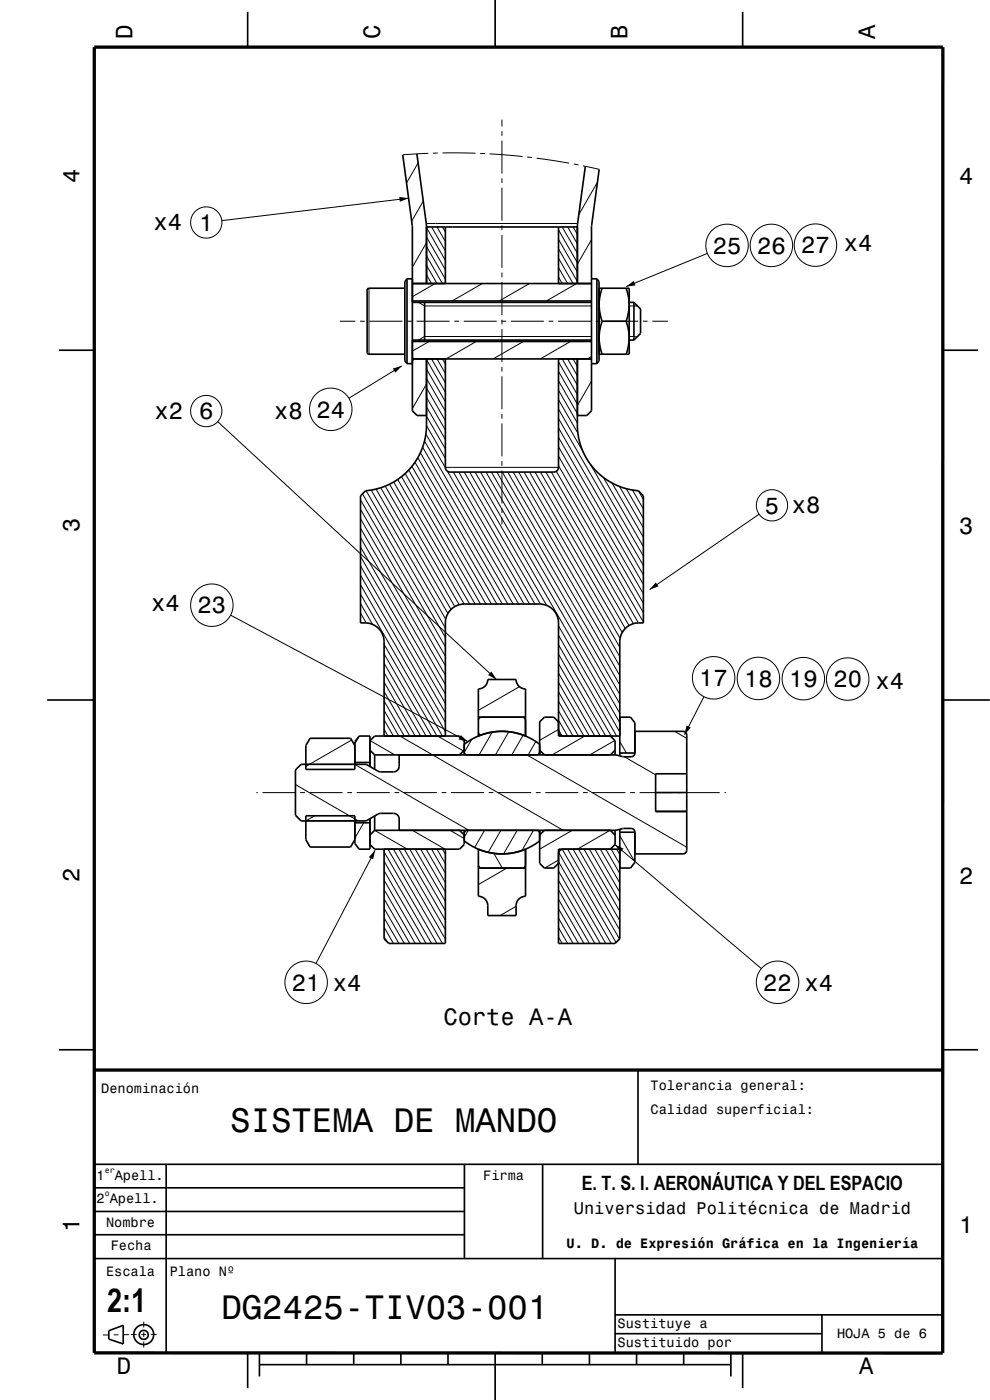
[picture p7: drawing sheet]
<svg xmlns="http://www.w3.org/2000/svg" width="210mm" height="297mm" viewBox="0 0 210 297" stroke-linecap="round" stroke-linejoin="round" font-family="sans-serif">
<g fill="none" stroke="#000" stroke-width=".21">
<path d="M88.7 34.6l-2.5 4.2M90.9 32.5l-5.5 .3M92.9 32.5h-1M93.9 32.4l7 .1M101.9 32.5l1 .1M103.9 32.6l6.9 .6M106.5 25.4v1.4M106.5 27.8v1M106.5 29.8v7M106.5 37.8v1M106.5 39.8v7M111.8 33.3l1 .1"/>
<path d="M113.8 33.6l6.9 1M121.7 34.8l1 .2M123.7 35.2l3.4 .7M126.7 38.7l-3.9 6.8M86.7 42.1l-39.7 4.7M89.8 42.7l-2.5 4.2M90.4 47.4h32.1M90.5 48.3l4 6.9M90.5 50.3l4 6.9M90.5 52.3l4 6.9M90.5 54.3l3.4 5.8M90.5 56.3l2.2 3.8"/>
<path d="M90.5 58.3l1 1.8M90.5 51.5l-3 5.2M91.5 48.1l3 5.1M92.7 48.1l1.8 3.1M93.9 48.1l.6 1.1M106.5 47.8v1M106.5 49.8v7M106.5 57.8v1M106.5 59.8v7M118.5 48.8l4 6.9M118.5 50.8l4 6.9M118.5 52.8l4 6.9"/>
<path d="M118.5 54.8l3.1 5.3M118.5 56.8l1.9 3.3M118.5 58.8l.8 1.3M119.3 48.1l3.2 5.6M120.4 48.1l2.1 3.6M121.6 48.1l.9 1.6M125.5 50.9l-3 5.1M150.1 53.8l-17.3 7M72.1 68.1h3.3M76.4 68.1h1M78.3 61.1v14M78.4 68.1h7"/>
<path d="M85.2 77.6l-11.2 6.9M86.4 68.1h1M87.8 76.1l-.3 .6M88.4 68.1h7M88.8 64.1l1.3 .8h35.4M90.4 78.2l4.1 7.1M90.4 76.2l4.1 7.1M91 72.4l-3.5 2.1M91.5 76.1l3 5.2M92.3 60.1l-4.8 2.8M92.7 76.1l1.8 3.2M93.8 76.1l.7 1.2"/>
<path d="M96.4 68.1h1M98.4 68.1h7M101 72.4l-6.4 3.7M102.3 60.1l-6.4 3.7M106.4 68.1h1M106.5 67.8v1M106.5 69.8v7M106.5 77.8v1M106.5 79.8v7M108.4 68.1h7M111 72.4l-6.4 3.7M112.3 60.1l-6.4 3.7"/>
<path d="M116.4 68.1h1M118.4 68.1h7M118.4 76.7l4.1 7.1M118.4 78.7l4.1 7.1M119.2 76.1l3.3 5.7M120.4 76.1l2.1 3.7M121 72.4l-6.4 3.7M121.5 76.1l1 1.7M122.3 60.1l-6.4 3.7M125.5 75.6l-.9 .5M125.5 71.4h-35.4l-1.3 .7M126.4 68.1h1"/>
<path d="M128.4 68.1h7M133.5 64.9h1.7M133.5 71.4h1.7M136.4 68.1h1M138.4 68.1h3.3M46.2 89.5l59.1 54.6M86.7 99.7l16.4 28.5M87.4 98.9l16.9 29.3M88 98.1l17.4 30.1M88.6 97.1l18 31.1M89.1 96l18.6 32.2M89.6 94.8l19.3 33.4"/>
<path d="M90 93.5l20 34.7M90.4 92.2l4.1 7.1M90.4 80.2l4.1 7.1M90.4 82.2l4.1 7.1M90.4 84.2l4.1 7.1M90.4 86.2l4.1 7.1M90.4 88.2l4.1 7.1M90.4 90.2l4.1 7.1M90.5 81.5l-3 5.2M94.5 99.1h24M106.5 87.8v1M106.5 89.8v7"/>
<path d="M106.5 97.8v1M106.5 99.8v7M118.4 80.7l4.1 7.1M118.4 82.7l4.1 7.1M118.4 84.7l4.1 7.1M118.4 86.7l5.1 8.8M118.4 88.7l18.1 31.4M118.4 90.7l18.1 31.4M118.4 92.7l18.1 31.4M118.4 94.7l18.1 31.4M118.4 96.7l18.1 31.4M118.4 98.7l18.1 31.4"/>
<path d="M123.6 95.7h.1M125.3 98.6l11.2 19.5M125.5 80.9l-3 5.1M76.4 105.9l18.1 31.4M76.4 107.9l18.1 31.4M76.4 109.9l18.1 31.4M76.4 111.9l18.1 31.4M76.4 113.9l18.1 31.4M76.4 115.9l18.1 31.4M76.4 117.9l18.1 31.4M76.4 119.9l18.1 31.4M76.9 104.7l17.6 30.6"/>
<path d="M77.7 104.1l16.8 29.2M78.7 104l15.9 27.4M79.7 103.7l15.3 26.4M80.8 103.5l14.9 25.8M81.7 103.1l14.8 25.6M82.7 102.8l14.7 25.5M83.5 102.2l15 26M84.4 101.7l15.2 26.5M85.2 101.2l15.6 27M85.9 100.4l16.1 27.8M94.9 100l16.3 28.2M96.2 100.2l16.1 28"/>
<path d="M97.3 100.2l16.2 28M98.5 100.2l16.2 28M99.6 100.2l16.4 28.3M100.8 100.2l30.7 53.1M101.9 100.2l29.6 51.1M103.1 100.2l28.4 49.1M104.3 100.2l27.2 47.1M105.4 100.2l26.1 45.2M106.5 107.8v1M106.5 109.8v1.5M106.6 100.2l24.9 43.2M107.7 100.2l23.8 41.2"/>
<path d="M108.9 100.2l22.6 39.2M110 100.2l21.5 37.2M111.2 100.2l20.3 35.2M112.3 100.2l19.7 34M113.5 100.2l19.1 33.1M114.6 100.2l18.8 32.5M115.8 100.2l18.5 32.1M117 100.2l18.4 31.9M118 100l18.5 32M128 101.3l8.5 14.8M129.8 102.4l6.7 11.7M131.4 103.2l5.1 8.9"/>
<path d="M132.9 103.7l3.6 6.4M134.2 104l2.3 4.1M135.4 104.1l1.1 2M161 109.1l-23.2 16M48.9 130.5l50.3 26.8M76.4 121.9l18.1 31.4M76.4 123.9l18.1 31.4M76.4 125.9l17.5 30.3M76.4 127.9l2.7 4.6M76.4 131.9l.1 .2M76.4 130l1.3 2.1M81.4 136.7l11.3 19.5"/>
<path d="M81.4 138.7l10.2 17.5M118.4 134.7l12.4 21.5M118.4 132.7l13.1 22.6M118.4 136.7l11.3 19.5M118.4 138.7l10.1 17.5M74.6 157l-9.7 5.6M76.2 156.1l-.9 1.7M78.5 157.1l5.3 3M81.4 140.7l9 15.5M81.4 142.7l7.9 13.5M81.4 144.7l6.7 11.5M81.4 146.7l5.6 9.5"/>
<path d="M81.4 148.7l4.4 7.5M81.4 150.7l3.2 5.5M81.4 152.7l2.1 3.5M81.4 154.7l.9 1.5M84.8 156.1l34.7 20.1M92.8 156.1l5.5 3.2M100.1 156.8l-1.6 2.8M101.5 155.3l.3 .7M104.4 155.3l-2.8 4.8M107.9 155.2l-2.8 4.9M110.2 145.7l-8.7 5M111 156l-2.4 4.1"/>
<path d="M111.3 152.3l.2 .3M113.7 157.3l-1.7 2.8M118.4 140.7l9 15.5M118.4 142.7l7.8 13.5M118.4 144.7l6.7 11.5M118.4 146.7l5.5 9.5M118.4 148.7l4.4 7.5M118.4 150.7l3.2 5.5M118.4 152.7l2 3.5M118.4 154.7l.8 1.4M118.5 154.7l-4 2.4M124 156.1l-6.9 4"/>
<path d="M130.4 157.1l-5.3 3M131.5 157.3l1.4 2.4M143.1 155.2l2.6 1.4M149.3 147.8l-4.1 8.1M54.4 168.1h.3M55.7 168.1h7M62.7 166.5l13.3 7.6M63.7 168.1h1M64.9 174.1h10.4M64.9 162.1h10.4M65.7 168.1h7M66.7 173.1l-1.8 1"/>
<path d="M73.7 168.1h1M75.3 162.2l24.2 14M75.7 168.1h7M77.2 174.5l-1.9 3.3M79.5 176.1l6.9 4M83.7 168.1h1M85.7 168.1h7M87.5 176.1l6.9 4M93.7 168.1h1M95.5 176.1l3 1.8M95.7 168.1h7M99.3 176.1l-.8 1.5"/>
<path d="M102.8 176.1l-2.1 3.7M103.7 168.1h1M105.7 168.1h7M106.2 176.1l-2.6 4.7M109.7 176.1l-2.9 5M111.7 160.1l34 19.6M113.2 176.1l-2.5 4.3M113.7 168.1h1M115.7 168.1h7M121.4 176.1l-6.9 4M123.7 168.1h1M125.7 168.1h7"/>
<path d="M129.4 176.1l-6.9 4M130.5 179.2l31 26.3M131.5 177.3l3.2 5.6M132.4 160.5l6.7 3.9M133.7 168.1h1M135.7 168.1h7M143.7 168.1h1M145.7 168.1h7M153.7 168.1h.3M79.6 180.4l-12.6 24M81.5 180.7l11.2 19.4M81.5 182.7l10 17.4"/>
<path d="M81.5 184.7l8.9 15.4M81.5 186.7l7.7 13.4M81.5 188.7l6.6 11.4M81.5 190.7l5.4 9.4M81.5 192.7l4.3 7.4M81.5 194.7l3.1 5.4M81.5 196.7l2 3.4M81.5 198.7l.6 1M82.3 180.1l11.6 20M83.5 180.1l11 19.1M84.6 180.1l9.9 17.1M85.8 180.1l8.7 15.1"/>
<path d="M86.9 180.1l7.6 13.1M88.1 180.1l6.4 11.1M89.2 180.1l5.3 9.1M90.4 180.1l4.1 7.1M91.5 180.1l3 5.1M92.7 180.1l1.8 3.1M93.9 180.1l.6 1.1M104.8 181l1.7 3.1M107.5 184.1l-6 3.6M109.5 192.3l-3.4 1.9M118.5 182.8l10 17.4M118.5 184.8l8.8 15.4"/>
<path d="M118.5 186.8l7.7 13.4M118.5 188.8l6.5 11.4M118.5 190.8l5.4 9.4M118.5 192.8l4.2 7.4M118.5 194.8l3.1 5.4M118.5 196.8l1.9 3.4M118.5 198.8l.8 1.4M118.5 182.5l-3 1.6M118.5 180.8l11.1 19.4M119.3 180.2l11.4 19.7M120.4 180.1l11 19.1M121.6 180.1l9.9 17.2"/>
<path d="M122.7 180.1l8.8 15.2M123.9 180.1l7.6 13.2M125 180.1l6.5 11.2M126.2 180.1l5.3 9.2M127.3 180.1l4.2 7.2M128.5 180.1l3 5.2M129.6 180.1l1.9 3.2M130.8 180.1l.7 1.2M23.1 283.2h-1.2M25.1 283.2h-1M27.4 283.1l-1.3 .1M27.7 283.1h1.3"/>
<path d="M30 283.1h1M30.5 280.4v1.2M30.5 282.6v1M30.5 284.6v1.3M32 283.1h1.2"/>
<circle cx="43.8" cy="47.2" r="3.3"/>
<circle cx="154.2" cy="52.1" r="4.5"/>
<circle cx="163.6" cy="52.1" r="4.5"/>
<circle cx="173" cy="52" r="4.5"/>
<circle cx="43.8" cy="87.2" r="3.3"/>
<circle cx="70.2" cy="86.8" r="4.5"/>
<circle cx="163.8" cy="107.2" r="3.3"/>
<circle cx="44.9" cy="128.4" r="4.5"/>
<circle cx="151.4" cy="143.8" r="4.5"/>
<circle cx="160.9" cy="143.9" r="4.5"/>
<circle cx="170.4" cy="144" r="4.5"/>
<circle cx="179.8" cy="144.1" r="4.5"/>
<circle cx="64.9" cy="208.4" r="4.5"/>
<circle cx="164.9" cy="208.4" r="4.5"/>
</g>
<g fill="none" stroke="#000" stroke-width=".35">
<path d="M52.5 2.5v7.5M105 0v10M157.5 2.5v7.5M85.4 32.8l2.1 15.3v39l1 1h2M88.4 32.6l2.1 15.6M124.2 35.3l-1.7 12.9M127.1 35.9l-1.6 12.2v39l-1 1h-2M86.3 59.1h1.2M86.3 59.1v18M86.3 59.1l-.4 .6v16.8l.4 .6M94.5 48.1v12M118.5 48.1v12"/>
<path d="M125.5 59.1h1.1M126.6 59.1v18M126.6 59.1l.5 .6v16.8l-.5 .6M12.5 74.3h7.5M85.9 61.1h-7.6l-.3 .1-.1 .3v13.5l.4 .1h7.6M86.3 77.1h1.2M87.5 60.1h38M87.5 76.1h38M87.5 72.4h38M87.5 63.8h38M87.5 64.1h38M87.5 72.1h38"/>
<path d="M90.1 64.1v8M90.5 76.1l-.1 15-.3 2.4-1 2.6-.8 1.5-1 1.5-1.2 1.2-1.4 1.2-1.7 1-1.8 .8-1.9 .6-1.7 .2-1.1 1.1v26.9h1a4 4 0 0 1 4 4v20M90.5 60.1v-12h32v12M94.5 76.1v23l.2 .7 .8 .3h22l.7-.2 .3-.8v-23M122.5 76.1v14.8l.4 2.7 .9 2.6 .9 1.5 1 1.4 1.2 1.3 1.4 1.1 1.7 1.1 1.8 .8 1.7 .4 1.9 .3 1.1 1.1v26.9h-1a4 4 0 0 0-4 4v24.3M125.5 77.1h1.1M127.1 75.1h.1M127.1 61.1h6.4M127.1 75.1h6.4M127.1 61.1v.1M127.7 61.1a10.1 10.1 0 0 0 0 7M127.7 68.1a10.1 10.1 0 0 0 0 7"/>
<path d="M127.7 68.1h5.1M132.8 61.1l.4 1.2a9.9 9.9 0 0 1-.4 5.8M132.8 68.1a10.1 10.1 0 0 1 0 7M133.5 61.1v.1M133.5 61.2v13.9M133.5 75.1h.1M133.5 64.1h1M133.5 72.1h1M134.5 64.1l1.4 1.4v5.2l-1.4 1.4M134.5 64.1v8M200 74.3h7.5M10 148.5h10"/>
<path d="M75.3 158.2l-.9-1.6h-8.6l-.9 1.6v5h10.4v-5.9l.9-1.2h2.3v6.5M78.5 157.1l1-1h18l1 1v3M78.5 159.1l1 1M94.5 156.1v-24a4 4 0 0 1 4-4h16a4 4 0 0 1 4 4v24h13M98.5 157.9l1.8-1.2 1.9-.8 1.9-.5 2.2-.3 2.3 .2 1.9 .5 2.1 .9 1.9 1.2M98.5 159.5a.61 .61 0 0 0 .6 .6M98.5 159.1l-1 1M101.5 152.1h10M102.1 152.1a.6 .6 0 0 0-.6 .6M103.5 144.1h6a2 2 0 0 0 2 2v10l-2.4-.7-2.5-.3-2.7 .3-2.4 .7v-10a2 2 0 0 0 2-2zM110.9 152.1a.61 .61 0 0 1 .6 .6M114.5 159.5a.6 .6 0 0 1-.6 .6"/>
<path d="M114.5 159.1l1 1M118.5 155.1l.2 .7 .8 .3M118.5 153.1l-1-1h-2l-1 1v7M129.5 156.1l1 1v3M130.5 159.1l-1 1M131.5 152.1h2.3l.9 1.2v6.4M131.5 159.7h3.2M134.7 159.7l-.2 .5-.4 .3a6.6 6.6 0 0 1-3.4-.4h-51.2M134.7 155.1h10.2l.5 .2 .3 .6-.1 24.7-.3 .4-.4 .1h-10.2M200 148.5h10M65.8 179.7h.1M75.3 161.7h3.2"/>
<path d="M75.3 174.5h3.2M75.3 178.1l-.9 1.6h-8.6M78.5 173.7v6.4h-2.3l-.9-1.2v-5.8h-10.4v5l.9 1.6M79.5 176.1h51.2a6.6 6.6 0 0 1 3.4-.3l.4 .3 .2 .4M79.5 176.1l-1 1M79.5 160.1v3.1M79.5 173.1v3M84.7 160.1v2.4a1.2 1.2 0 0 1-1.2 1.2h-3.1l-2.7-1.6h-13.8l-1.2 1.2v9.6l1.2 1.2h13.8l2.8-1.5 3-.1a1.2 1.2 0 0 1 1.2 1.2v2.4M97.5 176.1l1 1M98.5 178.4l1.6 1.1 2.1 .9 1.9 .5 2.3 .2 1.9-.1 2.2-.5 2.1-.9 1.9-1.2M98.5 176.1v3l-1 1h-18l-1-1M99.1 176.1a.61 .61 0 0 0-.6 .6"/>
<path d="M113.9 176.1a.6 .6 0 0 1 .6 .6M114.5 176.1v7l1 1h2l1-1M115.5 176.1l-1 1M129.5 176.1l1 1M130.5 176.1v3l-1 1M131.5 175.9v23.2l-1 1h-12v-20h13M131.5 176.5h3.2M134.7 176.5v6.4l-.9 1.2h-2.3M139.1 168.1h6.6M145.7 164.1h-6.6v8h6.6M81.5 180.1v19l1 1h12v-20M101.5 180.1l2.1 .7 2.7 .3 2.5-.2 2.7-.8v10a2 2 0 0 0-2 2v2.1h-6v-2.1a2 2 0 0 0-2-2z"/>
<path d="M101.5 183.5a.6 .6 0 0 0 .6 .6M101.5 184.1h10M111.5 183.5a.6 .6 0 0 1-.6 .6M119.5 180.1l-.7 .3-.3 .7M12.5 222.7h7.5M135.3 227v20M200 222.7h7.5M19.9 247h180M19.9 257h78.7M19.9 252h78.6M35.2 247v40M98.5 247v20"/>
<path d="M115.1 247v20M19.9 267h180M19.9 261.9h78.7M130.5 267v20M130.5 278.9h69.4M174.4 278.9v8.1M23.1 282.3l3-1.1v3.9l-3-1zM52.5 287v7.5M55 289.5h100M55 287v5M65 287v2.5M75 287v2.5"/>
<path d="M85 287v2.5M95 287v2.5M105 287v10M115 287v2.5M125 287v2.5M130.5 282.9h43.9M135 287v2.5M145 287v2.5M155 287v5M157.5 287v7.5"/>
<circle cx="30.5" cy="283.2" r=".96"/>
<circle cx="30.5" cy="283.1" r="2.11"/>
</g>
<path d="M20 10h180v277h-180zM19.9 227h180" fill="none" stroke="#000" stroke-width=".7" stroke-linecap="butt"/>
<g fill="#000">
<path d="M84.7 41.8l2 .3-1.9 .7z" fill-rule="evenodd"/>
<path d="M132.8 60.8l1.6-1.2 .4 1z" fill-rule="evenodd"/>
<path d="M83.3 78.2l1.9-.6-1.3 1.5z" fill-rule="evenodd"/>
<path d="M139.1 123.6l.6 .8-1.9 .7z" fill-rule="evenodd"/>
<path d="M97.8 156l1.4 1.3-1.9-.4z" fill-rule="evenodd"/>
<path d="M104.2 142.5l1.1 1.6-1.8-.9z" fill-rule="evenodd"/>
<path d="M145.6 153.9l.9 .5-1.3 1.5z" fill-rule="evenodd"/>
<path d="M79.6 180.4l-.5 1.9-.9-.5z" fill-rule="evenodd"/>
<path d="M130.5 179.2l1.8 .8-.7 .8z" fill-rule="evenodd"/>
</g>
<g font-size="7.2">
<text x="48.8" y="240.2">SISTEMA DE MANDO</text>
<text x="47" y="279.9">DG2425-TIV03-001</text>
</g>
<text font-size="7" x="22.7" y="278.4">2:1</text>
<g font-size="5">
<text x="28.1" y="8.2" transform="rotate(-90 28.1 8.2)">D</text>
<text x="80.6" y="8.2" transform="rotate(-90 80.6 8.2)">C</text>
<text x="133.1" y="8.2" transform="rotate(-90 133.1 8.2)">B</text>
<text x="185.6" y="8.2" transform="rotate(-90 185.6 8.2)">A</text>
<text x="16.8" y="38.7" transform="rotate(-90 16.8 38.7)">4</text>
<text x="203.5" y="39">4</text>
<text x="32.5" y="48.7">x4</text>
<text x="42.2" y="49">1</text>
<text x="151.2" y="53.8">25</text>
<text x="160.6" y="53.8">26</text>
<text x="169.9" y="53.8">27 x4</text>
<text x="32.8" y="88.9">x2</text>
<text x="42.2" y="88.9">6</text>
<text x="58.1" y="88.9">x8</text>
<text x="67.1" y="88.6">24</text>
<text x="16.8" y="112.9" transform="rotate(-90 16.8 112.9)">3</text>
<text x="162.2" y="109">5 x8</text>
<text x="203.5" y="113.2">3</text>
<text x="32.1" y="129.7">x4</text>
<text x="41.9" y="130.1">23</text>
<text x="148.3" y="145.5">17</text>
<text x="157.8" y="145.7">18</text>
<text x="167.4" y="145.7">19</text>
<text x="176.8" y="145.8">20 x4</text>
<text x="16.8" y="187.1" transform="rotate(-90 16.8 187.1)">2</text>
<text x="203.5" y="187.4">2</text>
<text x="61.9" y="210.1">21 x4</text>
<text x="161.9" y="210.1">22 x4</text>
<text x="94" y="217.5">Corte A-A</text>
<text x="16.8" y="261.3" transform="rotate(-90 16.8 261.3)">1</text>
<text x="203.5" y="261.6">1</text>
<text x="24.8" y="291.5">D</text>
<text x="182.3" y="291.5">A</text>
</g>
<text font-size="4.2" x="123.4" y="252.4">E. T. S. I. AERONÁUTICA Y DEL ESPACIO</text>
<text font-size="3.6" x="121.7" y="257.5">Universidad Politécnica de Madrid</text>
<g font-size="2.9">
<text x="21.5" y="231.8">Denominación</text>
<text x="138" y="231.3">Tolerancia general:</text>
<text x="138" y="236.3">Calidad superficial:</text>
<text x="20.5" y="250.3">1</text>
<text x="24.3" y="250.3">Apell.</text>
<text x="102.5" y="250.3">Firma</text>
<text x="20.5" y="255.3">2 Apell.</text>
<text x="22.5" y="260.3">Nombre</text>
<text x="23.5" y="265.3">Fecha</text>
<text x="120.2" y="264.8">U. D. de Expresión Gráfica en la Ingeniería</text>
<text x="22.5" y="270.8">Escala</text>
<text x="36" y="270.8">Plano Nº</text>
<text x="131" y="281.8">Sustituye a</text>
<text x="131" y="285.8">Sustituido por</text>
<text x="177.6" y="283.9">HOJA 5 de 6</text>
</g>
<g font-size="1.7">
<text x="22.2" y="248.8">er</text>
<text x="22.2" y="253.8">o</text>
</g>
</svg>
